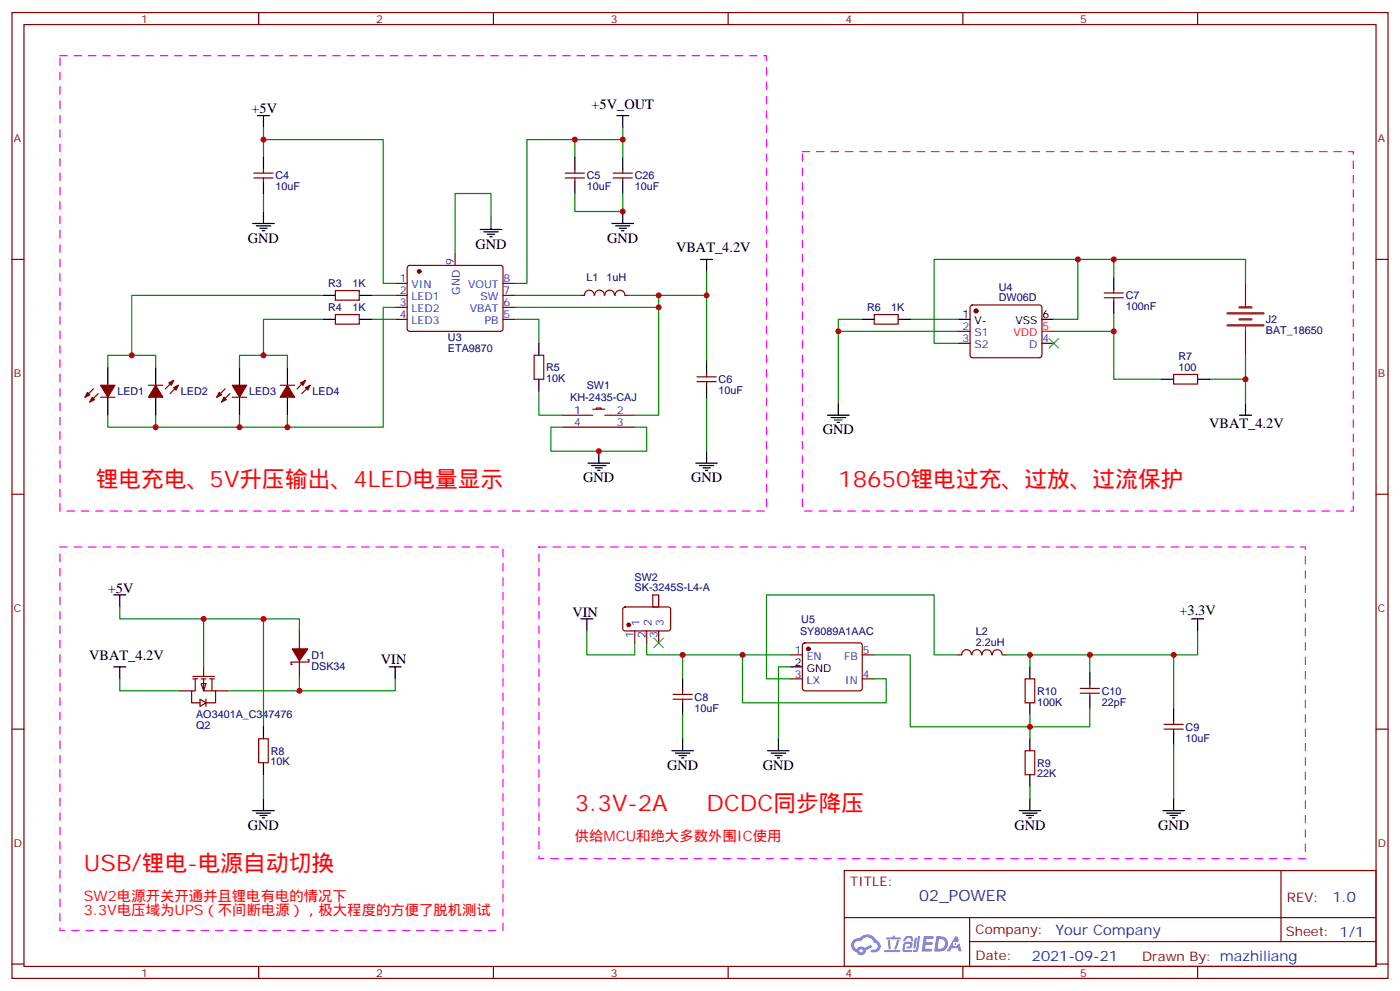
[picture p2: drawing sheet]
<svg xmlns="http://www.w3.org/2000/svg" width="412mm" height="292mm" viewBox="0 0 412 292" stroke-linecap="round" stroke-linejoin="round" font-family="sans-serif">
<g fill="none" stroke="#870000" stroke-width=".35">
<path d="M3.5 3.7h405.4v284.3h-405.4zM7.1 7.2h398.2v277.3h-398.2zM76.2 3.7v3.5M145.3 3.7v3.5M214.5 3.7v3.5M283.6 3.7v3.5M352.8 3.7v3.5M3.5 76.4h3.6M405.3 76.4h3.6M3.5 145.5h3.6M405.3 145.5h3.6M3.5 214.7h3.6"/>
<path d="M405.3 214.7h3.6M248.7 256.3h156.6v28.2h-156.6zM377.3 256.3v20.9M248.7 270.1h156.5M285.6 277.2h119.6M285.6 270.1v14.2M3.5 283.8h3.6M76.2 284.5v3.5M145.3 284.5v3.5M214.5 284.5v3.5M283.6 284.5v3.5M352.8 284.5v3.5"/>
<path d="M405.3 283.8h3.6"/>
</g>
<g fill="#5487ff">
<path d="M272.1 275.6h2.6l.3 .2-.1 .6h-2l-.1 1h1.6l.4 .4-.4 .3h-1.7l-.2 1.2 1.8 .1 .3 .3-.2 .4h-2.9z"/>
<path d="M281.4 275.7h.7l.4 1.3-.7 .3a.74 .74 0 0 0-1.1 .3 .74 .74 0 0 0 .5 1.1 .74 .74 0 0 0 .9-.7l.5-.3 .7 2.4h-.9l-.2-1h-1.9l-.5 1h-.9z"/>
<path d="M269.5 276.1h.6l-.4 2.9a.31 .31 0 0 1-.3 .3 .31 .31 0 0 1-.3-.3z"/>
<path d="M270.4 275.6h.6l-.5 4a.89 .89 0 0 1-.7 .7 .89 .89 0 0 1-.9-.3l1-.5z"/>
<path d="M266.8 275.8l.6-.2 1.2 .1 .5 1.3-.6 .1-.4-.9-1 .1a.95 .95 0 0 1-1 .8l-.1-.2z"/>
<path d="M266.4 277.5l1.8-.2a1.04 1.04 0 0 1 .6 1.1 1.04 1.04 0 0 1-.8 .9h-.7a.29 .29 0 0 1-.3-.4 .29 .29 0 0 1 .3-.2h.7l.2-.8h-1.4l-.4 1.7 1.9 .1a.29 .29 0 0 1 .3 .3 .29 .29 0 0 1-.3 .3h-2l-.4-.3 .2-2.1z"/>
<path d="M260.5 279.7h4.4a.3 .3 0 0 1 .3 .3 .3 .3 0 0 1-.3 .3h-4.3z"/>
<path d="M264.3 276.8h.6l-.5 1.6a1.02 1.02 0 0 1-.7 1.2l-.2-.3z"/>
<path d="M261.5 276.8h.6l.3 2.4-.3 .3-.3-.2z"/>
<path d="M261.1 276h1.9l.2-.5h.5l-.1 .5h1.5a.29 .29 0 0 1 .3 .3 .29 .29 0 0 1-.3 .3h-3.9z"/>
<path d="M275.8 275.6l-.6 4.5h1.4a2.27 2.27 0 0 0 2.7-2.3 2.27 2.27 0 0 0-2.7-2.2zM276.6 276.4a1.5 1.5 0 0 1 1.8 1.6 1.5 1.5 0 0 1-1.9 1.3h-.3z"/>
<path d="M251.4 276.8a2.09 2.09 0 0 0 1 3.5 1.37 1.37 0 0 0 1.5 .9 1.37 1.37 0 0 0 1.1-1.4l2-1-.5-.7-1.8 1a1.4 1.4 0 0 0-2.3 .4 1.32 1.32 0 0 1-.6-1.9 1.32 1.32 0 0 1 1.9-.4 2.02 2.02 0 0 1 2-1.3 2.02 2.02 0 0 1 1.8 1.6 1.09 1.09 0 0 1 1.1 1.4 1.09 1.09 0 0 1-1.6 .7 .41 .41 0 0 0-.5 .3 .41 .41 0 0 0 .4 .5 1.89 1.89 0 0 0 2.4-1.2 1.89 1.89 0 0 0-1.2-2.4 2.98 2.98 0 0 0-5-.6l-1 .1zM253.2 279.9a.52 .52 0 0 1 1 0 .52 .52 0 0 1-1 0z"/>
<circle cx="281.4" cy="277.9" r=".28"/>
</g>
<g fill="none" stroke="#870000" stroke-width=".35">
<path d="M120.2 78.3l.4-.2 27.1 .1 .5 .6-.1 18.3-.6 .4h-27.1l-.5-.7v-18zM134.1 74.6v3.5M116.4 83.4h3.5M116.4 87h3.5M116.4 90.5h3.5M116.4 94h3.5M148.2 83.4h3.5M148.2 87h3.5M148.2 90.5h3.5M148.2 94h3.5M175 86.9a1.41 1.41 0 0 0-1.4-1.5 1.41 1.41 0 0 0-1.4 1.5l-1.1 .1M175.2 86.9a1.41 1.41 0 0 1 1.4-1.5 1.41 1.41 0 0 1 1.4 1.5"/>
<path d="M178.2 86.9a1.41 1.41 0 0 1 1.4-1.5 1.41 1.41 0 0 1 1.4 1.5M181.2 86.9a1.41 1.41 0 0 1 1.4-1.5 1.41 1.41 0 0 1 1.4 1.5M184.1 87h1.1M282.2 97.5h3.6M286 90l.5-.2h19.7l.5 .2 .2 .5v14.4l-.7 .4-20-.1-.4-.6v-14.1zM325.3 87.7h5.6M325.3 86.3h5.6M328.1 85.2v1.1M328.1 87.7v1M366.9 83.4v7.1M366.9 97.5v7.1M27.5 114.5l-2.5 2.4"/>
<path d="M28.9 115.9l-2.4 2.5M29.6 116.9h4.3M43.7 113.4h4.3M51.2 112l-2.5 2.5M52.6 113.4l-2.5 2.5M66.3 114.5l-2.4 2.4M67.7 115.9l-2.4 2.5M68.4 116.9h4.3M82.5 113.4h4.3M90 112l-2.5 2.5M91.4 113.4l-2.5 2.5M282.2 101.1h3.6"/>
<path d="M306.9 101.1h3.5M165.8 125.8h21.2M165.8 122.2h8.8M174.6 120.5h3.6M175.7 120.5v-.4h1.4v.4M178.2 122.2h8.8M183.7 178.9l.4-.2h13l.5 .7-.1 5.9-.7 .4h-12.9l-.5-.7v-5.6zM192.3 175.2h1.7v3.5h-1.7zM187 185.7v3.6M190.5 185.7v3.6M194 185.7v3.6M232.8 192.8h3.6"/>
<path d="M232.8 199.8h3.6M236.6 189.5l.5-.2h16.2l.5 .2 .2 .5v12.7l-.2 .5-.5 .2h-16.2l-.5-.3-.2-.4v-12.7zM254 192.8h3.5M254 199.8h3.5M286.1 192.8a1.41 1.41 0 0 0-1.4-1.5 1.41 1.41 0 0 0-1.4 1.5h-1.1M286.3 192.8a1.41 1.41 0 0 1 1.4-1.5 1.41 1.41 0 0 1 1.4 1.5M289.3 192.8a1.41 1.41 0 0 1 1.4-1.5 1.41 1.41 0 0 1 1.4 1.5M292.3 192.8a1.41 1.41 0 0 1 1.5-1.5 1.41 1.41 0 0 1 1.4 1.5M295.3 192.8h1"/>
</g>
<g fill="#870000" stroke="#870000" stroke-width=".35">
<path d="M29.6 113.4h4.3l-2.2 3.5z"/>
<path d="M27.2 116.9l.7 .8-1.4 .7z"/>
<path d="M25.8 115.5l.7 .7-1.5 .7z"/>
<path d="M45.9 113.4l2.1 3.5h-4.3z"/>
<path d="M49.7 112.7l1.5-.7-.8 1.4z"/>
<path d="M51.2 114.1l1.4-.7-.7 1.4z"/>
<path d="M68.4 113.4h4.3l-2.1 3.5z"/>
<path d="M66 116.9l.7 .8-1.4 .7z"/>
<path d="M64.6 115.5l.7 .7-1.4 .7z"/>
<path d="M84.7 113.4l2.1 3.5h-4.3z"/>
<path d="M88.5 112.7l1.5-.7-.7 1.4z"/>
<path d="M90 114.1l1.4-.7-.7 1.4z"/>
<circle cx="123.5" cy="79.9" r=".53"/>
<circle cx="185.2" cy="184" r=".53"/>
<circle cx="287.5" cy="91.5" r=".53"/>
<circle cx="238.1" cy="191" r=".53"/>
</g>
<g fill="none" stroke="#008700" stroke-width=".35">
<path d="M77.6 37.6v8.8M77.6 41.1h35.3v42.3h3.5M77.6 57v5.3M169.3 46.4v-5.3h-14.1v42.3h-3.5M144.6 64v-7h-10.5v17.6M208.1 79.9v7.1M317.5 76.4h10.6v5.3M328.1 76.4h38.8v7M95.2 87h-56.4v17.6M95.2 94h-17.6v10.6M109.4 87h7M109.4 94h7"/>
<path d="M116.4 90.5h-3.5v35.3h-28.2M151.7 94h7v7.1M151.7 87h19.4M151.7 90.5h42.3M185.2 87h8.8v35.2h-7M194 87h14.1v19.4M246.9 97.5v21.2M254 94h-7.1v3.5h35.3M268.1 94h14.1M310.4 94h7.1v-17.6h-42.3v24.7h7M328.1 92.3v5.2h-17.7M328.1 97.5v14.2h14.1"/>
<path d="M31.7 108.1v-3.5h14.2v3.5M70.6 108.1v-3.5h14.1v3.5M158.7 115.2v7h7.1M208.1 116.9v15.9M366.9 104.6v7.1h-10.6M366.9 111.7v7M31.7 122.2v3.6h14.2v-3.6M70.6 122.2v3.6h-24.7M84.7 122.2v3.6h-14.1M165.8 125.8h-3.5v7h28.2v-7h-3.5"/>
</g>
<g fill="none" stroke="#000" stroke-width=".35">
<path d="M75.8 34h3.6M77.6 34v3.6M181.7 34h3.5M183.4 34v3.6M74.4 65.8h6.4M75.5 66.5h4.2M76.6 67.2h2.1M77.3 67.9h.7M77.6 62.3v3.5M141.5 67.6h6.3M142.5 68.3h4.3M143.6 69h2.1"/>
<path d="M144.3 69.7h.7M144.6 64v3.6M180.3 65.8h6.3M181.3 66.5h4.3M182.4 67.2h2.1M183.1 67.9h.7M183.4 62.3v3.5M206.4 76.4h3.5M208.1 76.4v3.5M282.2 94h3.6M306.9 94h3.5M328.1 81.7v3.5"/>
<path d="M328.1 88.7v3.6M31.7 108.1v5.3M31.7 116.9v5.3M45.9 108.1v5.3M45.9 116.9v5.3M70.6 108.1v5.3M70.6 116.9v5.3M84.7 108.1v5.3M84.7 116.9v5.3M246.9 118.7v3.5M366.9 118.7v3.5M173.2 136.3h6.4"/>
<path d="M174.3 137.1h4.2M175.3 137.8h2.1M176 138.5h.7M176.4 132.8v3.5M205 136.3h6.3M206 137.1h4.3M207.1 137.8h2.1M207.8 138.5h.7M208.1 132.8v3.5M243.8 122.2h6.3M244.8 122.9h4.3M245.9 123.6h2.1"/>
<path d="M246.6 124.4h.7M365.1 122.2h3.6M232.8 196.3h3.6"/>
</g>
<path d="M306.9 97.5h3.5" fill="none" stroke="#f00" stroke-width=".35"/>
<path d="M361.6 95.8h10.6M361.6 92.3h10.6M365.1 94h3.6M365.1 90.5h3.6" fill="none" stroke="#8c2424" stroke-width=".71"/>
<path d="M366.9 96.1v1.4" fill="none" stroke="#8c2424" stroke-width=".35"/>
<path d="M59.3 201.3h1.4l-.7 2.1z" fill="#fff" stroke="#870000" stroke-width=".35"/>
<g fill="none" stroke="#870000" stroke-width=".35">
<path d="M74.8 52.4h5.6M74.8 51h5.6M77.6 49.9v1.1M77.6 52.4v1M166.5 52.4h5.7M166.5 51h5.7M169.3 49.9v1.1M169.3 52.4v1M180.6 52.4h5.7M180.6 51h5.7M183.4 49.9v1.1M183.4 52.4v1"/>
<path d="M98.8 85.5h7v2.9h-7zM98.8 92.6h7v2.8h-7zM257.5 92.6h7.1v2.8h-7.1zM157.3 104.6h2.9v7.1h-2.9zM205.3 112.4h5.7M205.3 110.9h5.7M208.1 109.9v1M208.1 112.4v1M345.7 110.2h7.1v2.9h-7.1zM56.8 199.1h6.3M56.8 199.8h1.4M57.5 199.8v3.6h-1.1v3.5h2.5"/>
<path d="M59.3 199.8h1.4M60 199.8v3.6h3.5M60 196.3v2.8M61.7 199.8h1.4M62.4 199.8v3.6M88.2 185.7v5.3M88.2 194.6v5.2M90.7 194.2h.3v.7h-5.3v.7h.4M302 199.8h2.8v7.1h-2.8zM52.9 203.4h3.5M58.9 205.8l1.8 1.1-1.8 1.1zM60.7 205.8v2.2"/>
<path d="M63.5 203.4v3.5h-2.8M63.5 203.4h3.5M76.2 217.5h2.8v7h-2.8zM198.3 205.8h5.6M198.3 204.4h5.6M201.1 203.4v1M201.1 205.8v1.1M318.2 204.1h5.6M318.2 202.7h5.6M321 201.6v1.1M321 204.1v1M342.9 214.7h5.6"/>
<path d="M342.9 213.3h5.6M345.7 212.2v1.1M345.7 214.7v1M302 221h2.8v7.1h-2.8z"/>
</g>
<path d="M86.1 191h4.6l-2.5 3.6z" fill="#870000" stroke="#870000" stroke-width=".35"/>
<g fill="none" stroke="#000" stroke-width=".35">
<path d="M77.6 46.4v3.5M77.6 53.4v3.6M169.3 46.4v3.5M169.3 53.4v3.6M183.4 46.4v3.5M183.4 53.4v3.6M95.2 87h3.6M95.2 94h3.6M105.8 87h3.6M105.8 94h3.6M254 94h3.5M264.6 94h3.5"/>
<path d="M158.7 101.1v3.5M158.7 111.7v3.5M208.1 106.4v3.5M208.1 113.4v3.5M342.2 111.7h3.5M352.8 111.7h3.5M33.5 175.2h3.5M35.3 175.2v3.5M33.5 196.3h3.5M35.3 196.3v3.5M114.7 196.3h3.5M116.4 196.3v3.5"/>
<path d="M171.1 182.2h3.5M172.9 182.2v3.5M201.1 199.8v3.6M303.4 196.3v3.5M321 198.1v3.5M351 182.2h3.5M352.8 182.2v3.5M77.6 214v3.5M201.1 206.9v3.5M201.1 217.5v3.5M229.3 217.5v3.5M303.4 206.9v3.5"/>
<path d="M303.4 217.5v3.5M321 205.1v3.6M345.7 208.7v3.5M345.7 215.7v3.6M74.4 238.7h6.4M75.5 239.4h4.2M77.6 224.5v3.6M77.6 235.1v3.6M197.9 221h6.4M199 221.7h4.2M200 222.4h2.1M200.7 223.1h.7"/>
<path d="M226.1 221h6.4M227.2 221.7h4.2M228.2 222.4h2.2M229 223.1h.7M300.2 238.7h6.4M301.3 239.4h4.2M303.4 228.1v3.5M303.4 235.1v3.6M342.5 238.7h6.4M343.6 239.4h4.2M345.7 235.1v3.6M76.6 240.1h2.1"/>
<path d="M77.3 240.8h.7M302.3 240.1h2.1M303 240.8h.7M344.7 240.1h2.1M345.4 240.8h.7"/>
</g>
<g fill="none" stroke="#008700" stroke-width=".35">
<path d="M183.4 37.6v3.5M169.3 41.1h14.1v5.3M169.3 57v5.3h14.1v-5.3M35.3 178.7v3.5h52.9v3.5M35.3 199.8v3.6h17.6M60 182.2v14.1M77.6 182.2v31.8M88.2 199.8v3.6M116.4 199.8v3.6h-49.4M172.9 185.7v7.1h14.1v-3.5M190.5 189.3v3.5h10.6M218.7 192.8h-17.6v7"/>
<path d="M232.8 192.8h-14.1v14.1h42.4v-7.1h-3.6M232.8 196.3h-3.5v21.2M257.5 192.8h10.6v21.2h52.9v-5.3M282.2 192.8h-7v-17.6h-49.4v24.6h7M303.4 192.8v3.5M321 192.8v5.3M345.7 192.8v15.9M352.8 185.7v7.1h-56.5M201.1 210.4v7.1M303.4 210.4v7.1M345.7 219.3v15.8M77.6 228.1v7"/>
<path d="M303.4 231.6v3.5"/>
</g>
<path d="M309 99.7l2.9 2.8M311.9 99.7l-2.9 2.8M192.6 187.9l2.8 2.8M195.4 187.9l-2.8 2.8" fill="none" stroke="#3c3" stroke-width=".35"/>
<path d="M17.6 16.4h208.2v134.1h-208.2zM236.4 44.6h162.2v105.9h-162.2zM17.6 161h130.6v112.9h-130.6zM158.7 161h225.8v91.8h-225.8z" fill="none" stroke="#f0f" stroke-width=".35" stroke-dasharray="2.1 2.1"/>
<g fill="#c00">
<circle cx="38.8" cy="104.6" r=".88"/>
<circle cx="77.6" cy="104.6" r=".88"/>
<circle cx="45.9" cy="125.8" r=".88"/>
<circle cx="70.6" cy="125.8" r=".88"/>
<circle cx="84.7" cy="125.8" r=".88"/>
<circle cx="77.6" cy="41.1" r=".88"/>
<circle cx="194" cy="90.5" r=".88"/>
<circle cx="246.9" cy="97.5" r=".88"/>
<circle cx="317.5" cy="76.4" r=".88"/>
<circle cx="328.1" cy="76.4" r=".88"/>
<circle cx="328.1" cy="97.5" r=".88"/>
<circle cx="176.4" cy="132.8" r=".88"/>
<circle cx="194" cy="87" r=".88"/>
<circle cx="366.9" cy="111.7" r=".88"/>
<circle cx="208.1" cy="87" r=".88"/>
<circle cx="60" cy="182.2" r=".88"/>
<circle cx="88.2" cy="203.4" r=".88"/>
<circle cx="77.6" cy="182.2" r=".88"/>
<circle cx="303.4" cy="192.8" r=".88"/>
<circle cx="303.4" cy="214" r=".88"/>
<circle cx="321" cy="192.8" r=".88"/>
<circle cx="345.7" cy="192.8" r=".88"/>
<circle cx="218.7" cy="192.8" r=".88"/>
<circle cx="201.1" cy="192.8" r=".88"/>
<circle cx="169.3" cy="41.1" r=".88"/>
<circle cx="183.4" cy="62.3" r=".88"/>
<circle cx="183.4" cy="41.1" r=".88"/>
</g>
<g font-size="6.7" fill="#f00">
<text x="28.2" y="143.4">锂电充电、5V升压输出、4LED电量显示</text>
<text x="246.9" y="143.4">18650锂电过充、过放、过流保护</text>
<text x="169.3" y="238.7">3.3V-2A</text>
<text x="208.1" y="238.7">DCDC同步降压</text>
<text x="24.7" y="256.3">USB/锂电-电源自动切换</text>
</g>
<text font-size="4.6" fill="#00f" x="270.8" y="265.3">02_POWER</text>
<g font-size="4.2">
<text x="74.1" y="33.3">+5V</text>
<text x="174.2" y="32">+5V_OUT</text>
<text x="73" y="71.4">GND</text>
<text x="178.9" y="71.4">GND</text>
<text x="140.1" y="73.2">GND</text>
<text x="199.1" y="74.3">VBAT_4.2V</text>
<text x="242.4" y="127.9">GND</text>
<text x="356.2" y="126.1">VBAT_4.2V</text>
<text x="171.8" y="142">GND</text>
<text x="203.6" y="142">GND</text>
<text x="31.7" y="174.4">+5V</text>
<text x="168.6" y="181.5">VIN</text>
<text x="347.4" y="181.2">+3.3V</text>
<text x="26.3" y="194.2">VBAT_4.2V</text>
<text x="112.2" y="195.6">VIN</text>
<text x="196.5" y="226.7">GND</text>
<text x="224.7" y="226.7">GND</text>
<text x="73" y="244.3">GND</text>
<text x="298.8" y="244.3">GND</text>
<text x="341.1" y="244.3">GND</text>
</g>
<g font-size="4.2" fill="#f00">
<text x="169.3" y="247.5">供给MCU和绝大多数外围IC使用</text>
<text x="24.7" y="265.1">SW2电源开关开通并且锂电有电的情况下</text>
<text x="24.7" y="269.3">3.3V电压域为UPS（不间断电源），极大程度的方便了脱机测试</text>
</g>
<g font-size="4.2" fill="#00f">
<text x="392.5" y="265.6">1.0</text>
<text x="310.9" y="275.1">Your Company</text>
<text x="304" y="282.9">2021-09-21</text>
</g>
<g font-size="3.9" fill="#800">
<text x="250.5" y="260.9">TITLE:</text>
<text x="379.1" y="265.6">REV:</text>
<text x="287.4" y="275.1">Company:</text>
<text x="378.7" y="275.7">Sheet: 1/1</text>
<text x="287.4" y="282.8">Date:</text>
<text x="336.4" y="282.8">Drawn By: mazhiliang</text>
</g>
<g font-size="3.2" fill="#800">
<text x="41.6" y="6.7">1</text>
<text x="110.8" y="6.7">2</text>
<text x="179.9" y="6.7">3</text>
<text x="249.1" y="6.7">4</text>
<text x="318.2" y="6.7">5</text>
<text x="4.1" y="41.8">A</text>
<text x="405.9" y="41.8">A</text>
<text x="4.1" y="110.9">B</text>
<text x="405.9" y="110.9">B</text>
<text x="4.1" y="180.1">C</text>
<text x="405.9" y="180.1">C</text>
<text x="4.1" y="249.2">D</text>
<text x="405.9" y="249.2">D</text>
<text x="41.6" y="287.5">1</text>
<text x="110.8" y="287.5">2</text>
<text x="179.9" y="287.5">3</text>
<text x="249.1" y="287.5">4</text>
<text x="318.2" y="287.5">5</text>
</g>
<g font-size="3.2" fill="#000080">
<text x="81.1" y="52.8">C4</text>
<text x="172.9" y="52.8">C5</text>
<text x="187" y="52.8">C26</text>
<text x="81.1" y="56">10uF</text>
<text x="172.9" y="56">10uF</text>
<text x="187" y="56">10uF</text>
<text x="172.8" y="82.8">L1</text>
<text x="178.7" y="82.8">1uH</text>
<text x="96.7" y="84.5">R3</text>
<text x="103.8" y="84.5">1K</text>
<text x="294.2" y="88.7">DW06D</text>
<text x="294.2" y="85.5">U4</text>
<text x="331.6" y="88.1">C7</text>
<text x="96.7" y="91.6">R4</text>
<text x="103.8" y="91.6">1K</text>
<text x="255.4" y="91.6">R6</text>
<text x="262.6" y="91.6">1K</text>
<text x="331.6" y="91.3">100nF</text>
<text x="372.9" y="95.2">J2</text>
<text x="132" y="100.4">U3</text>
<text x="372.9" y="98.3">BAT_18650</text>
<text x="131.9" y="103.5">ETA9870</text>
<text x="347.1" y="106">R7</text>
<text x="160.9" y="112.4">10K</text>
<text x="160.9" y="109.3">R5</text>
<text x="211.7" y="112.8">C6</text>
<text x="347.1" y="109.2">100</text>
<text x="34.6" y="116.4">LED1</text>
<text x="53.3" y="116.4">LED2</text>
<text x="73.4" y="116.4">LED3</text>
<text x="92.1" y="116.4">LED4</text>
<text x="168" y="118.1">KH-2435-CAJ</text>
<text x="172.8" y="114.6">SW1</text>
<text x="211.7" y="116">10uF</text>
<text x="186.9" y="170.9">SW2</text>
<text x="186.9" y="174.1">SK-3245S-L4-A</text>
<text x="236" y="183.3">U5</text>
<text x="235.7" y="186.8">SY8089A1AAC</text>
<text x="287.4" y="190.2">2.2uH</text>
<text x="287.4" y="187">L2</text>
<text x="91.7" y="197.1">DSK34</text>
<text x="91.7" y="193.9">D1</text>
<text x="204.6" y="209.5">10uF</text>
<text x="204.6" y="206.3">C8</text>
<text x="305.5" y="207.7">100K</text>
<text x="305.5" y="204.5">R10</text>
<text x="324.6" y="207.7">22pF</text>
<text x="324.6" y="204.5">C10</text>
<text x="57.8" y="211.5">AO3401A_C347476</text>
<text x="57.8" y="214.7">Q2</text>
<text x="349.2" y="215.1">C9</text>
<text x="349.2" y="218.3">10uF</text>
<text x="79.7" y="225.3">10K</text>
<text x="79.7" y="222.2">R8</text>
<text x="305.5" y="225.7">R9</text>
<text x="305.5" y="228.9">22K</text>
</g>
<g font-size="3.2" fill="#00f">
<text x="133.7" y="78" transform="rotate(-90 133.7 78)">9</text>
<text x="117.8" y="83.1">1</text>
<text x="148.3" y="83.1">8</text>
<text x="117.8" y="86.6">2</text>
<text x="121.2" y="84.8">VIN</text>
<text x="121.2" y="88.4">LED1</text>
<text x="135.5" y="86.7" transform="rotate(-90 135.5 86.7)">GND</text>
<text x="137.9" y="84.8">VOUT</text>
<text x="141.6" y="88.4">SW</text>
<text x="148.3" y="86.6">7</text>
<text x="117.8" y="90.1">3</text>
<text x="117.8" y="93.7">4</text>
<text x="121.2" y="91.9">LED2</text>
<text x="121.2" y="95.4">LED3</text>
<text x="138.4" y="91.9">VBAT</text>
<text x="142.8" y="95.4">PB</text>
<text x="148.3" y="93.7">5</text>
<text x="148.3" y="90.1">6</text>
<text x="283.6" y="97.2">2</text>
<text x="283.6" y="100.7">3</text>
<text x="287.1" y="99">S1</text>
<text x="307.1" y="100.7">4</text>
<text x="287.1" y="102.5">S2</text>
<text x="303.2" y="102.5">D</text>
<text x="169.1" y="121.9">1</text>
<text x="169.1" y="125.4">4</text>
<text x="181.7" y="121.9">2</text>
<text x="181.7" y="125.4">3</text>
<text x="188.4" y="184.4" transform="rotate(-90 188.4 184.4)">1</text>
<text x="191.9" y="184.4" transform="rotate(-90 191.9 184.4)">2</text>
<text x="195.4" y="184.4" transform="rotate(-90 195.4 184.4)">3</text>
<text x="186.6" y="187.9" transform="rotate(-90 186.6 187.9)">1</text>
<text x="190.1" y="187.9" transform="rotate(-90 190.1 187.9)">2</text>
<text x="193.7" y="187.9" transform="rotate(-90 193.7 187.9)">3</text>
<text x="234.2" y="192.4">1</text>
<text x="237.7" y="194.2">EN</text>
<text x="248.7" y="194.2">FB</text>
<text x="254.2" y="192.4">5</text>
<text x="234.2" y="199.5">3</text>
<text x="237.7" y="201.3">LX</text>
<text x="249" y="201.3">IN</text>
<text x="254.2" y="199.5">4</text>
</g>
<g font-size="3.2">
<text x="283.6" y="93.7">1</text>
<text x="287.1" y="95.4">V-</text>
<text x="299.1" y="95.4">VSS</text>
<text x="307.1" y="93.7">6</text>
<text x="234.2" y="196">2</text>
<text x="237.7" y="197.7">GND</text>
</g>
<g font-size="3.2" fill="#f00">
<text x="298.6" y="99">VDD</text>
<text x="307.1" y="97.2">5</text>
</g>
</svg>
